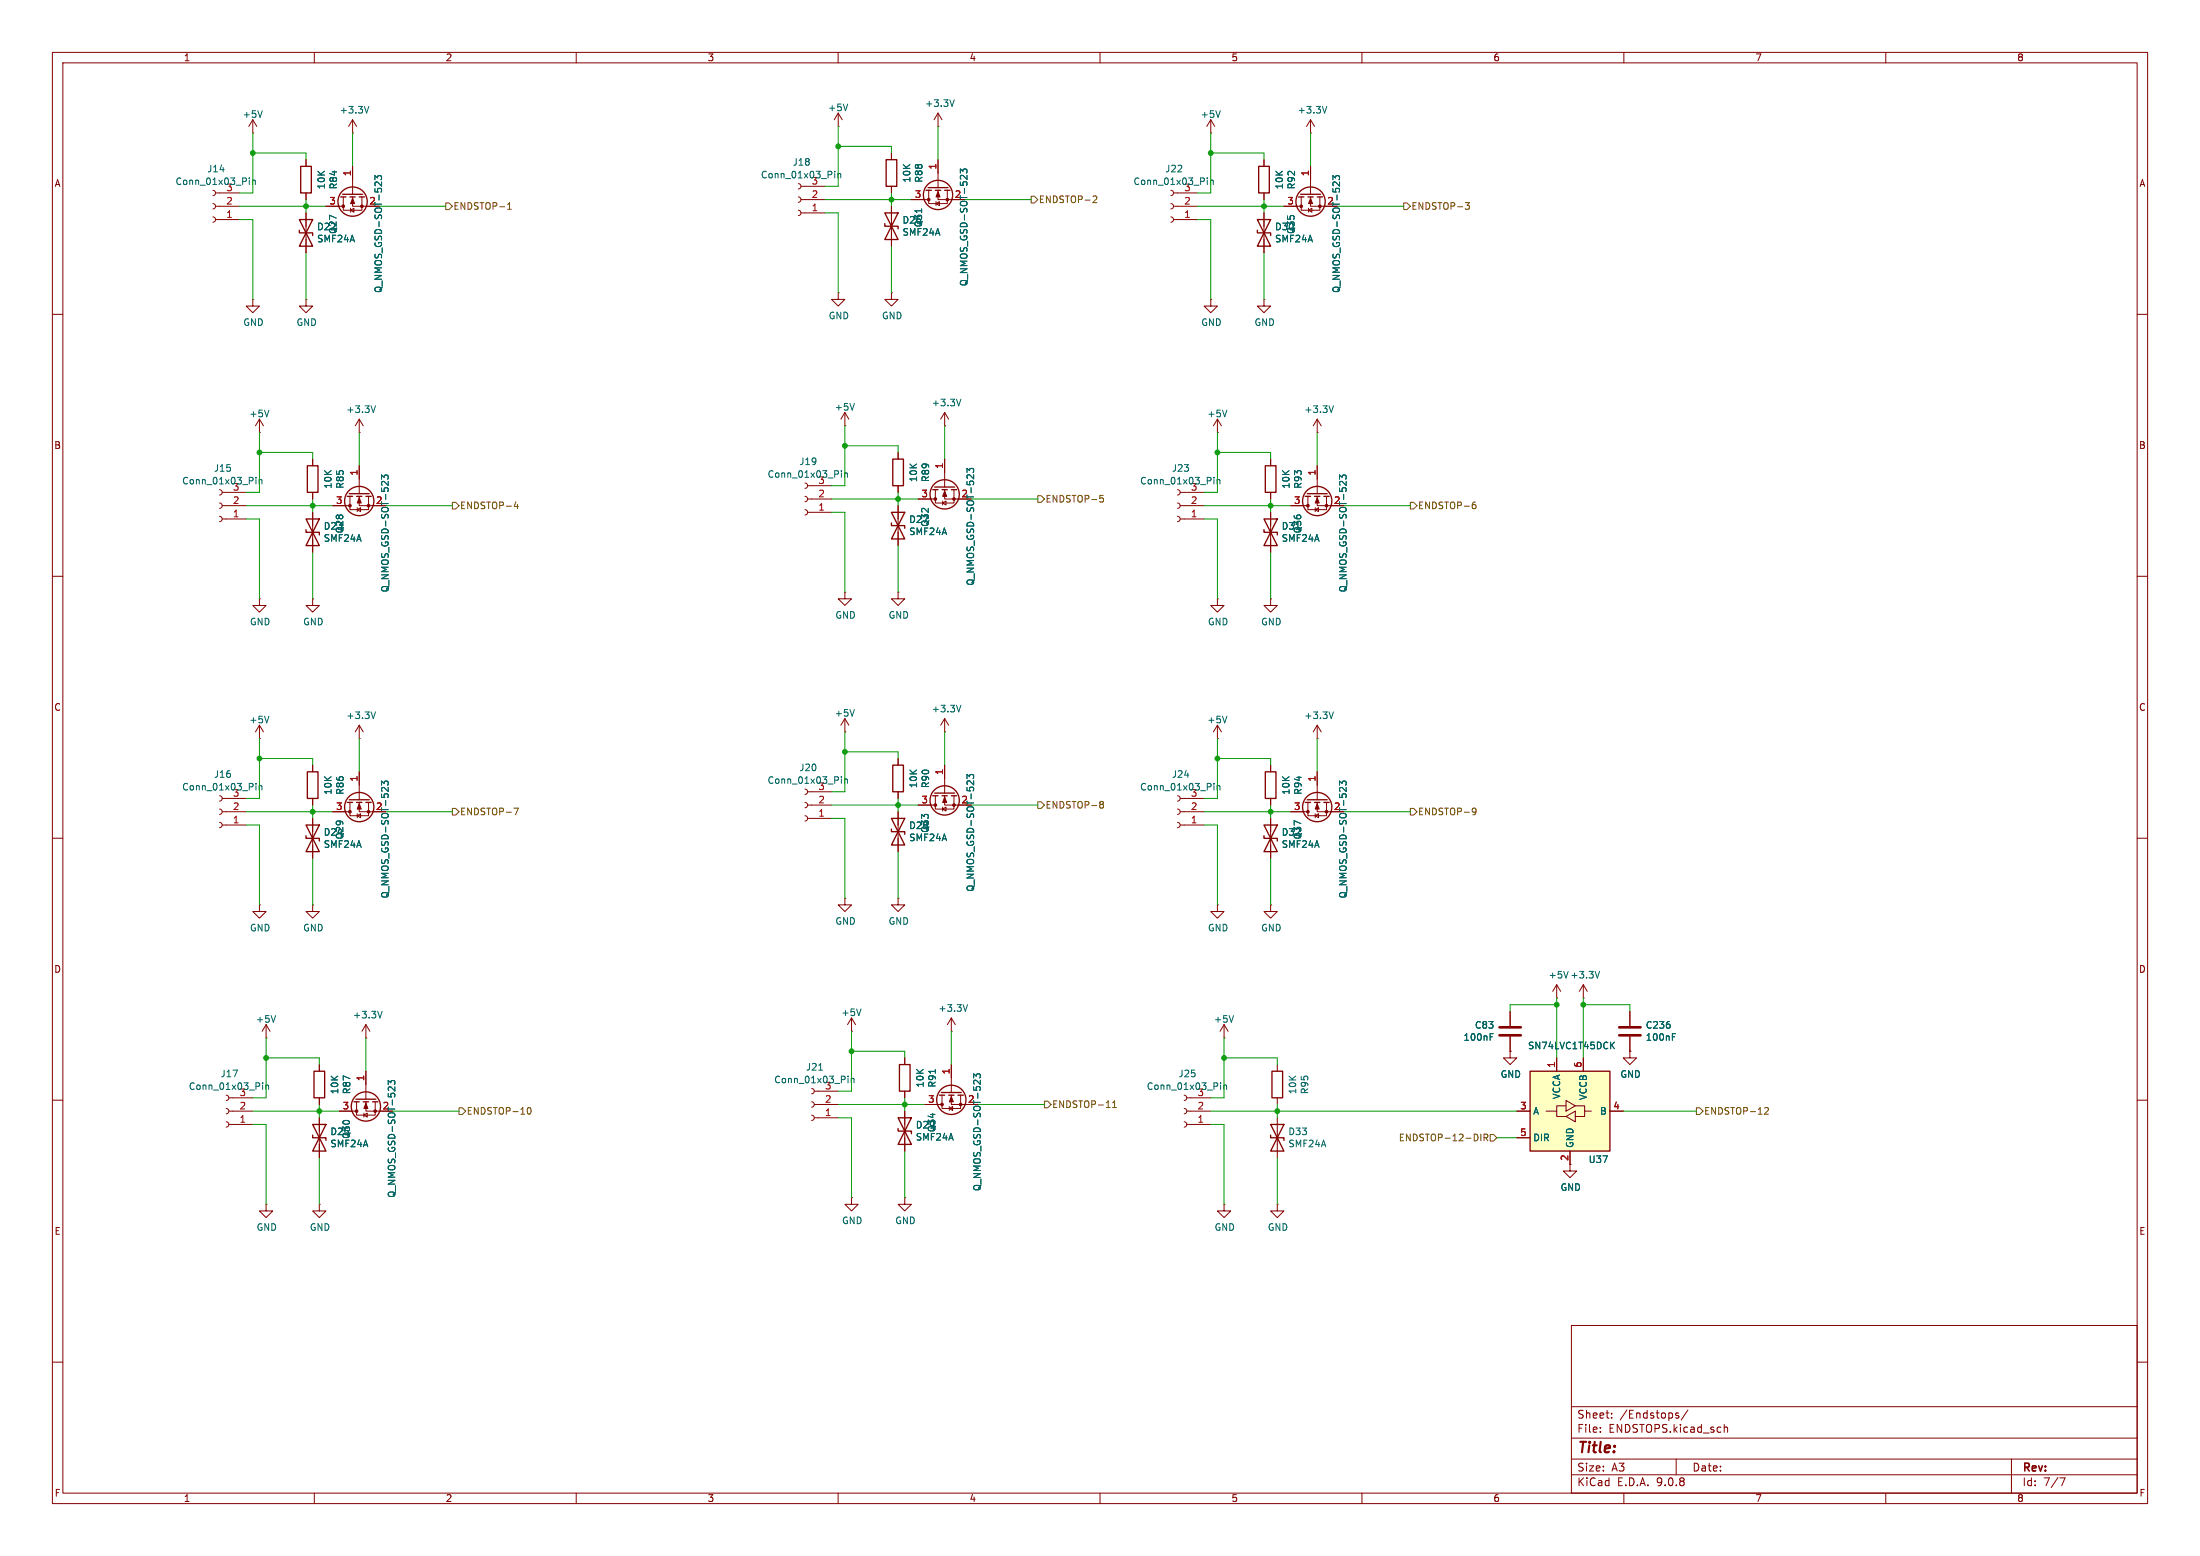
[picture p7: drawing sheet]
<svg xmlns="http://www.w3.org/2000/svg" width="420mm" height="297mm" viewBox="0 0 420 297" stroke-linecap="round" stroke-linejoin="round" font-family="sans-serif">
<g fill="none" stroke="#840000" stroke-width=".19">
<path d="M10 10h400v277h-400zM12 12h396v273h-396zM60 10v2M110 10v2M160 10v2M210 10v2M260 10v2M310 10v2M360 10v2M40.6 38.9l.4 .1 .1 .4-.1 .3-.4 .2M40.6 36.3l.4 .2 .1 .3-.1 .4-.4 .1M41.1 39.4h4.6"/>
<path d="M41.1 36.8h4.6M48.3 25.4h.1M48.3 22.9l-.8 1.2M48.3 22.9l.7 1.2M48.3 22.9v2.5M58.4 30.5v1.3M58.4 36.8v1.3M62.2 39.4h3.3M65.5 37.6v2.5h3.6v-2.5M66.9 39.8v.7M67.3 37.6v1.8h5.1M67.3 25.4h.1"/>
<path d="M67.3 22.9v2.5M67.3 31.8v5.3M67.3 22.9l-.8 1.2M67.3 22.9l.8 1.2M152.4 37.6l.4 .1 .1 .4-.1 .4-.4 .1M152.4 35.1l.4 .1 .1 .4-.1 .3-.4 .2M152.9 38.1h4.6M152.9 35.6h4.6M160 24.1h.1M160 21.6l-.7 1.3M160 21.6l.8 1.3M160 21.6v2.5"/>
<path d="M170.2 29.2v1.3M170.2 35.6v1.2M170.2 39.4v7.6M174 38.1h3.3M177.3 36.3v2.6h3.5v-2.6M178.7 38.9l.6-.4v.7zM178.7 38.5v.7M179.1 24.1h.1M179.1 36.3v1.8h5M179.1 21.6l-.8 1.3M179.1 21.6l.7 1.3M179.1 21.6v2.5"/>
<path d="M179.1 30.5v5.3M245.1 39.4h3.3M248.4 37.6v2.5h3.6v-2.5M249.8 39.8v.7M250.2 37.6v1.8h5.1M250.2 31.8v5.3M40.6 41.4l.4 .2 .1 .3-.1 .4-.4 .1M41.1 41.9h4.6M48.3 57.2v1.2h1.2l-1.2 1.3-1.3-1.3h1.3M48.3 57.2h.1M58.4 57.2v1.2h1.3l-1.3 1.3-1.3-1.3h1.3M58.4 57.2h.1"/>
<path d="M58.4 40.6v7.7M66.9 40.1l.7-.3v.7zM152.4 40.1l.4 .2 .1 .3-.1 .4-.4 .1M152.9 40.6h4.6M160 55.9v1.3h1.3l-1.3 1.2-1.3-1.2h1.3M160 55.9h.1M170.2 55.9v1.3h1.2l-1.2 1.2-1.3-1.2h1.3M170.2 55.9h.1M231.1 57.2v1.2h1.3l-1.3 1.3-1.2-1.3h1.2M231.1 57.2h.1M241.3 57.2v1.2h1.3l-1.3 1.3-1.3-1.3h1.3M241.3 57.2h.1"/>
<path d="M249.8 40.1l.6-.3v.7zM10 60h2M161.3 78.7l-.8 1.3M161.3 78.7l.8 1.3M161.3 78.7v2.6M180.3 78.7l-.7 1.3M180.3 78.7l.8 1.3M180.3 78.7v2.6M408 60h2M41.9 98.6l.4 .1 .1 .4-.1 .3-.4 .2M41.9 96l.4 .2 .1 .3-.1 .4-.4 .1M41.9 93.5l.4 .1 .1 .4-.1 .3-.4 .2"/>
<path d="M42.4 96.5h4.6M42.4 99.1h4.6M42.4 94h4.6M49.5 82.6h.1M49.5 80v2.6M49.5 80l-.7 1.3M49.5 80l.8 1.3M59.7 87.6v1.3M59.7 94v1.3M59.7 97.8v7.6M63.5 96.5h3.3M66.8 94.7v2.6h3.6v-2.6"/>
<path d="M68.2 97.3l.6-.4v.8zM68.2 96.9v.8M68.6 94.7v1.8h5.1M68.6 82.6h.1M68.6 80v2.6M68.6 88.9v5.3M68.6 80l-.8 1.3M68.6 80l.7 1.3M153.7 97.3l.3 .1 .2 .4-.2 .3-.3 .2M153.7 94.7l.3 .2 .2 .4-.2 .3-.3 .2M153.7 92.2l.3 .2 .2 .3-.2 .4-.3 .1M154.2 97.8h4.5"/>
<path d="M154.2 95.3h4.5M154.2 92.7h4.5M161.3 81.3h.1M171.4 86.4v1.2M171.4 92.7v1.3M171.4 96.5v7.6M175.3 95.3h3.3M178.6 93.5v2.5h3.5v-2.5M180 96l.6-.4v.8zM180 95.6v.8M180.3 81.3h.1M180.3 93.5v1.8h5.1"/>
<path d="M180.3 87.6v5.4M224.8 98.6l.3 .1 .2 .4-.2 .3-.3 .2M224.8 96l.3 .2 .2 .3-.2 .4-.3 .1M224.8 93.5l.3 .1 .2 .4-.2 .3-.3 .2M225.3 96.5h4.6M225.3 99.1h4.6M225.3 94h4.6M232.4 82.6h.1M232.4 80v2.6M232.4 80l-.8 1.3M232.4 80l.8 1.3M242.6 87.6v1.3"/>
<path d="M242.6 94v1.3M242.6 97.8v7.6M246.4 96.5h3.3M249.7 94.7v2.6h3.5v-2.6M251.1 97.3l.6-.4v.8zM251.1 96.9v.8M251.5 94.7v1.8h5M251.5 82.6h.1M251.5 80v2.6M251.5 88.9v5.3M251.5 80l-.8 1.3M251.5 80l.7 1.3"/>
<path d="M10 110h2M49.5 114.3v1.3h1.3l-1.3 1.2-1.2-1.2h1.2M49.5 114.3h.1M59.7 114.3v1.3h1.3l-1.3 1.2-1.3-1.2h1.3M59.7 114.3h.1M161.3 113v1.3h1.3l-1.3 1.3-1.3-1.3h1.3M161.3 113h.1M171.4 113v1.3h1.3l-1.3 1.3-1.2-1.3h1.2M171.4 113h.1M232.4 114.3v1.3h1.3l-1.3 1.2-1.3-1.2h1.3M232.4 114.3h.1M242.6 114.3v1.3h1.2l-1.2 1.2-1.3-1.2h1.3"/>
<path d="M242.6 114.3h.1M408 110h2M49.5 138.4l-.7 1.3M49.5 138.4l.8 1.3M49.5 138.4v2.6M68.6 138.4v2.6M68.6 138.4l-.8 1.3M68.6 138.4l.7 1.3M161.3 139.7h.1M161.3 137.2v2.5M161.3 137.2l-.8 1.2M161.3 137.2l.8 1.2"/>
<path d="M180.3 139.7h.1M180.3 137.2v2.5M180.3 137.2l-.7 1.2M180.3 137.2l.8 1.2M232.4 138.4l-.8 1.3M232.4 138.4l.8 1.3M232.4 138.4v2.6M251.5 138.4l-.8 1.3M251.5 138.4l.7 1.3M251.5 138.4v2.6M10 160h2M41.9 157l.4 .1 .1 .4-.1 .3-.4 .2"/>
<path d="M41.9 154.4l.4 .2 .1 .3-.1 .4-.4 .1M41.9 151.9l.4 .1 .1 .4-.1 .4-.4 .1M42.4 157.5h4.6M42.4 154.9h4.6M42.4 152.4h4.6M49.5 141h.1M59.7 146.1v1.2M59.7 152.4v1.3M59.7 156.2v7.6M63.5 154.9h3.3M66.8 153.2v2.5h3.6v-2.5M68.2 155.7l.6-.4v.8z"/>
<path d="M68.2 155.3v.8M68.6 141h.1M68.6 153.2v1.7h5.1M68.6 147.3v5.4M153.7 155.7l.3 .2 .2 .3-.2 .4-.3 .1M153.7 153.2l.3 .1 .2 .4-.2 .3-.3 .2M153.7 150.6l.3 .2 .2 .3-.2 .4-.3 .1M154.2 156.2h4.5M154.2 153.7h4.5M154.2 151.1h4.5M171.4 144.8v1.3M171.4 151.1v1.3"/>
<path d="M171.4 154.9v7.7M175.3 153.7h3.3M178.6 151.9v2.5h3.5v-2.5M180 154.4l.6-.3v.7zM180 154.1v.7M180.3 151.9v1.8h5.1M180.3 146.1v5.3M232.4 141h.1M242.6 146.1v1.2M242.6 152.4v1.3M242.6 156.2v7.6M246.4 154.9h3.3"/>
<path d="M249.7 153.2v2.5h3.5v-2.5M251.1 155.7l.6-.4v.8zM251.1 155.3v.8M251.5 141h.1M251.5 153.2v1.7h5M251.5 147.3v5.4M408 160h2M49.5 172.7v1.3h1.3l-1.3 1.3-1.2-1.3h1.2M49.5 172.7h.1M59.7 172.7v1.3h1.3l-1.3 1.3-1.3-1.3h1.3M59.7 172.7h.1M161.3 171.5v1.2h1.3l-1.3 1.3-1.3-1.3h1.3"/>
<path d="M161.3 171.5h.1M171.4 171.5v1.2h1.3l-1.3 1.3-1.2-1.3h1.2M171.4 171.5h.1M232.4 172.7v1.3h1.3l-1.3 1.3-1.3-1.3h1.3M232.4 172.7h.1M242.6 172.7v1.3h1.2l-1.2 1.3-1.3-1.3h1.3M242.6 172.7h.1M50.8 198.1h.1M50.8 195.6l-.8 1.3M50.8 195.6l.8 1.3M50.8 195.6v2.5M69.8 198.1h.1"/>
<path d="M69.8 195.6l-.7 1.3M69.8 195.6l.8 1.3M69.8 195.6v2.5M162.6 196.9h.1M162.6 194.3l-.8 1.3M162.6 194.3l.7 1.3M162.6 194.3v2.6M181.6 196.9h.1M181.6 194.3l-.8 1.3M181.6 194.3l.8 1.3M181.6 194.3v2.6M288.3 193v2.8"/>
<path d="M288.3 197.9v2.8M297.2 190.5h.1M297.2 188l-.8 1.2M297.2 188l.7 1.2M297.2 188v2.5M302.3 190.5h.1M302.3 188l-.8 1.2M302.3 188l.7 1.2M302.3 188v2.5M311.1 193v2.8M311.1 197.9v2.8M10 210h2"/>
<path d="M43.2 214.1l.3 .2 .2 .3-.2 .4-.3 .1M43.2 211.6l.3 .1 .2 .4-.2 .3-.3 .2M43.2 209l.3 .2 .2 .4-.2 .3-.3 .2M43.7 214.6h4.6M43.7 212.1h4.6M43.7 209.6h4.6M61 203.2v1.3M61 209.6v1.2M61 213.4v7.6M64.8 212.1h3.3M68.1 210.3v2.6h3.5v-2.6M69.5 212.9l.6-.4v.7z"/>
<path d="M69.5 212.5v.7M69.8 210.3v1.8h5.1M69.8 204.5v5.3M154.9 212.9l.4 .1 .1 .4-.1 .3-.4 .2M154.9 210.3l.4 .2 .1 .3-.1 .4-.4 .1M154.9 207.8l.4 .1 .1 .4-.1 .3-.4 .2M155.4 213.4h4.6M155.4 210.8h4.6M155.4 208.3h4.6M172.7 201.9v1.3M172.7 208.3v1.3M172.7 212.1v7.6"/>
<path d="M176.5 210.8h3.3M179.8 209v2.6h3.6v-2.6M181.2 211.6l.7-.4v.8zM181.2 211.2v.8M181.6 209v1.8h5.1M181.6 203.2v5.3M226.1 214.1l.3 .2 .2 .3-.2 .4-.3 .1M226.1 211.6l.3 .1 .2 .4-.2 .3-.3 .2M226.1 209l.3 .2 .2 .4-.2 .3-.3 .2M226.6 214.6h4.5M226.6 212.1h4.5M226.6 209.6h4.5"/>
<path d="M243.8 203.2v1.3M243.8 209.6v1.2M243.8 213.4v7.6M288.3 200.7v1.2h1.3l-1.3 1.3-1.3-1.3h1.3M288.3 200.7h.1M311.1 200.7v1.2h1.3l-1.3 1.3-1.2-1.3h1.2M311.1 200.7h.1M408 210h2M50.8 229.9v1.2h1.3l-1.3 1.3-1.3-1.3h1.3M50.8 229.9h.1M61 229.9v1.2h1.2l-1.2 1.3-1.3-1.3h1.3M61 229.9h.1"/>
<path d="M162.6 228.6v1.3h1.2l-1.2 1.2-1.3-1.2h1.3M162.6 228.6h.1M172.7 228.6v1.3h1.3l-1.3 1.2-1.3-1.2h1.3M172.7 228.6h.1M233.7 229.9v1.2h1.2l-1.2 1.3-1.3-1.3h1.3M233.7 229.9h.1M243.8 229.9v1.2h1.3l-1.3 1.3-1.2-1.3h1.2M243.8 229.9h.1M300 253h108v32h-108zM10 260h2M300 278.5h108M300 274.5h108"/>
<path d="M300 268.5h108M305.5 273.2v.2M305.5 272.5v.1M307.7 270.5v.2M307.7 269.8v.1M320 278.5v3M320.4 269.8l-.3-.1-.2 .2v.2l.5 .2v.3h-.5M322.2 269.1l-1.3 1.9M329.2 271.9v1.5M329.2 272.5l.2-.1 .3 .1 .1 .9M384 278.5v6.5M408 260h2"/>
<path d="M60 285v2M110 285v2M160 285v2M210 285v2M260 285v2M300 281.5h108M310 285v2M360 285v2M393.2 282.1h1l-.6 1.5"/>
</g>
<g fill="none" stroke="#840000" stroke-width=".25">
<path d="M57.4 31.8h2v5h-2zM65 37.6h1M65.4 37.1h3.8M66.8 37.6h1M68.6 37.6h1M169.2 30.5h2v5.1h-2zM176.8 36.3h1M177.2 35.8h3.8M178.6 36.3h1M180.3 36.3h1.1M247.9 37.6h1M248.3 37.1h3.8"/>
<path d="M249.7 37.6h1M251.5 37.6h1M57.1 41.9l2.6 5.1h-2.6l2.6-5.1zM57.1 43.9v.6h2.6v.5M168.9 40.6l2.5 5.1h-2.5l2.5-5.1zM168.9 42.7v.5h2.5v.5M58.4 99.1l2.6 5h-2.6l2.6-5zM58.7 88.9h2v5.1h-2zM66.3 94.7h1M66.7 94.2h3.8M68.1 94.7h1M69.8 94.7h1.1"/>
<path d="M170.2 97.8l2.5 5.1h-2.5l2.5-5.1zM170.2 99.8v.5h2.5v.5M170.4 87.6h2.1v5.1h-2.1zM178.1 93.5h1M178.4 93h3.8M179.8 93.5h1M181.6 93.5h1M241.3 99.1l2.5 5h-2.5l2.5-5zM241.6 88.9h2v5.1h-2zM249.2 94.7h1M249.6 94.2h3.8M251 94.7h1"/>
<path d="M252.7 94.7h1M58.4 101.1v.5h2.6v.5M241.3 101.1v.5h2.5v.5M58.4 157.5l2.6 5.1h-2.6l2.6-5.1zM58.4 159.5v.5h2.6v.5M58.7 147.3h2v5.1h-2zM66.3 153.2h1M66.7 152.7h3.8M68.1 153.2h1M69.8 153.2h1.1M170.2 156.2l2.5 5.1h-2.5l2.5-5.1zM170.2 158.2v.6h2.5v.5"/>
<path d="M170.4 146.1h2.1v5h-2.1zM178.1 151.9h1M178.4 151.4h3.8M179.8 151.9h1M181.6 151.9h1M241.3 157.5l2.5 5.1h-2.5l2.5-5.1zM241.3 159.5v.5h2.5v.5M241.6 147.3h2v5.1h-2zM249.2 153.2h1M249.6 152.7h3.8M251 153.2h1M252.7 153.2h1"/>
<path d="M59.7 214.6l2.5 5.1h-2.5l2.5-5.1zM59.7 216.7v.5h2.5v.5M59.9 204.5h2.1v5.1h-2.1zM67.6 210.3h1M67.9 209.8h3.9M69.3 210.3h1.1M71.1 210.3h1M171.4 213.4l2.6 5h-2.6l2.6-5zM171.4 215.4v.5h2.6v.5M171.7 203.2h2v5.1h-2zM179.3 209h1M179.7 208.5h3.8"/>
<path d="M181.1 209h1M182.9 209h1M242.6 214.6l2.5 5.1h-2.5l2.5-5.1zM242.6 216.7v.5h2.5v.5M242.8 204.5h2.1v5.1h-2.1z"/>
<circle cx="67.3" cy="38.5" r="2.79"/>
<circle cx="179.1" cy="37.2" r="2.79"/>
<circle cx="250.2" cy="38.5" r="2.79"/>
<circle cx="68.6" cy="95.6" r="2.79"/>
<circle cx="180.3" cy="94.4" r="2.79"/>
<circle cx="251.5" cy="95.6" r="2.79"/>
<circle cx="68.6" cy="154.1" r="2.79"/>
<circle cx="180.3" cy="152.8" r="2.79"/>
<circle cx="251.5" cy="154.1" r="2.79"/>
<circle cx="69.8" cy="211.2" r="2.79"/>
<circle cx="181.6" cy="209.9" r="2.79"/>
</g>
<g fill="#840000" stroke="#840000" stroke-width=".19">
<path d="M68.6 95l.4 1h-.8z"/>
<path d="M251.5 95l.3 1h-.7z"/>
<path d="M251.5 153.4l.3 1h-.7z"/>
<path d="M68.6 153.4l.4 1h-.8z"/>
<path d="M180.3 152.1l.4 1.1h-.7z"/>
<path d="M67.3 37.8l.4 1.1h-.8z"/>
<path d="M179.1 36.6l.4 1h-.8z"/>
<path d="M69.8 210.6l.4 1h-.7z"/>
<path d="M250.2 37.8l.4 1.1h-.8z"/>
<path d="M181.6 209.3l.4 1h-.8z"/>
<path d="M180.3 93.7l.4 1h-.7z"/>
<circle cx="66.8" cy="96.5" r=".25"/>
<circle cx="70.4" cy="96.5" r=".25"/>
<circle cx="249.7" cy="96.5" r=".25"/>
<circle cx="253.2" cy="96.5" r=".25"/>
<circle cx="249.7" cy="154.9" r=".25"/>
<circle cx="253.2" cy="154.9" r=".25"/>
<circle cx="66.8" cy="154.9" r=".25"/>
<circle cx="70.4" cy="154.9" r=".25"/>
<circle cx="178.6" cy="153.7" r=".25"/>
<circle cx="182.1" cy="153.7" r=".25"/>
<circle cx="65.5" cy="39.4" r=".25"/>
<circle cx="69.1" cy="39.4" r=".25"/>
<circle cx="177.3" cy="38.1" r=".25"/>
<circle cx="180.8" cy="38.1" r=".25"/>
<circle cx="68.1" cy="212.1" r=".25"/>
<circle cx="71.6" cy="212.1" r=".25"/>
<circle cx="248.4" cy="39.4" r=".25"/>
<circle cx="252" cy="39.4" r=".25"/>
<circle cx="179.8" cy="210.8" r=".25"/>
<circle cx="183.4" cy="210.8" r=".25"/>
<circle cx="178.6" cy="95.2" r=".25"/>
<circle cx="182.1" cy="95.2" r=".25"/>
</g>
<g fill="none" stroke="#006464" stroke-width=".19">
<path d="M161.8 19.9l-.4 1.2M182.2 19l-.5 1.3M47.6 34v.1M47.6 34.4v.8M48.2 34.4v.8M48.2 34.5l.2-.1h.3v.8M50.1 21.1l-.4 1.3M70.4 20.3l-.4 1.3M71.6 34.3v-.8l.5 .4 .1-.3h.5l.1 .2-.1 .5M72.8 34.7v.8l-.9-.8-.3 .2v.4M159.4 32.7v.1M159.4 33.1v.9"/>
<path d="M160 33.1v.9M160 33.2l.1-.1 .3 .1 .1 .8M183.3 33v-.7l.5 .4 .1-.4h.6l.1 .2-.1 .5M184.6 33.5v.8l-.9-.8-.3 .1-.1 .4M254.5 34.3v-.8l.4 .4 .2-.3h.5l.1 .2-.1 .5M255.7 34.7v.8l-.9-.8-.3 .2v.4M51.3 78.3l-.4 1.3M71.7 77.5l-.4 1.2M163.1 77l-.4 1.3M183.4 76.2l-.4 1.3M234.2 78.3l-.4 1.3M254.6 77.5l-.5 1.2"/>
<path d="M48.9 91.1v.1M48.9 91.5v.9M49.5 91.5v.9M49.5 91.7l.2-.2 .3 .1v.8M72.8 91.5v-.8l.5 .4 .1-.4h.6l.1 .2-.1 .6M74.1 91.9v.8l-.9-.8-.3 .1-.1 .4M160.6 89.8v.2M160.6 90.3v.8M161.2 90.3v.8M161.2 90.4l.2-.1h.3l.1 .8M184.6 90.2v-.8l.5 .4 .1-.3h.6l.1 .1-.1 .6M185.9 90.6v.8l-.9-.8-.3 .1-.1 .5"/>
<path d="M231.7 91.1v.1M231.7 91.5v.9M232.3 91.7l.2-.2 .3 .1 .1 .8M232.3 91.5v.9M255.7 91.5v-.8l.5 .4 .1-.4h.6l.1 .2-.1 .6M257 91.9v.8l-.9-.8-.3 .1-.1 .4M51.3 136.7l-.4 1.3M71.7 135.9l-.4 1.3M163.1 135.4l-.4 1.3M183.4 134.6l-.4 1.3M234.2 136.7l-.4 1.3M254.6 135.9l-.5 1.3"/>
<path d="M48.9 149.5v.2M48.9 150v.8M49.5 150v.8M49.5 150.1l.2-.1h.3v.8M72.8 149.9v-.8l.5 .4 .1-.3h.6l.1 .1-.1 .6M74.1 150.3v.8l-.9-.8-.3 .1-.1 .4M160.6 148.3v.1M160.6 148.7v.8M161.2 148.7v.8M161.2 148.8l.2-.1h.3l.1 .8M184.6 148.6v-.8l.5 .4 .1-.3h.6l.1 .2-.1 .5M185.9 149v.8l-.9-.8-.3 .2-.1 .4"/>
<path d="M255.7 149.9v-.8l.5 .4 .1-.3h.6l.1 .1-.1 .6M257 150.3v.8l-.9-.8-.3 .1-.1 .4M52.6 193.9l-.4 1.2M73 193l-.5 1.3M164.4 192.6l-.4 1.3M184.7 191.8l-.4 1.2M284.5 197.9h.4M284.5 197.3h.6M305.4 185.4l-.5 1.3M319.3 197.9h.4M319.3 197.3h.6M50.1 206.7v.1"/>
<path d="M50.1 207.1v.9M50.7 207.1v.9M50.7 207.2l.2-.1 .3 .1 .1 .8M74.1 207v-.8l.5 .5 .1-.4h.6l.1 .2-.1 .5M75.4 207.5v.7l-.9-.7-.3 .1-.1 .4M156.3 204.3h.7M161.9 205.4v.1M161.9 205.8v.9M162.5 205.8v.9M162.5 206l.2-.2 .3 .1v.8M178.6 204.1v.8M185.9 205.8v-.8l.5 .4 .1-.4h.5l.1 .2-.1 .6"/>
<path d="M187.1 206.2v.8l-.9-.8-.3 .1v.4M233 206.7v.1M233 207.1v.9M233.6 207.2l.2-.1 .3 .1 .1 .8M233.6 207.1v.9"/>
</g>
<path d="M286.3 196.1h4M286.3 197.6h4M309.1 196.1h4.1M309.1 197.6h4.1" fill="none" stroke="#840000" stroke-width=".51"/>
<path d="M292.1 204.5h15.2v15.2h-15.2z" fill="#ffffc2"/>
<path d="M240.3 31.8h2v5h-2zM240 41.9l2.6 5.1h-2.6l2.6-5.1zM240 43.9v.6h2.6v.5M292.1 204.5h15.2v15.2h-15.2z" fill="none" stroke="#840000" stroke-width=".25"/>
<g fill="none" stroke="#840000" stroke-width=".19">
<path d="M58.4 30.5v1.3M58.4 36.8v1.3M62.2 39.4h2.6M67.3 31.8v2.5M69.8 39.4h2.6M170.2 29.2v1.3M170.2 35.6v1.2M170.2 39.4v2.5M174 38.1h2.5M179.1 30.5v2.5M181.6 38.1h2.5M223.5 38.9l.4 .1 .1 .4-.1 .3-.4 .2"/>
<path d="M223.5 36.3l.4 .2 .1 .3-.1 .4-.4 .1M224 39.4h4.6M224 36.8h4.6M231.1 25.4h.1M231.1 22.9l-.7 1.2M231.1 22.9l.8 1.2M231.1 22.9v2.5M241.3 30.5v1.3M241.3 36.8v1.3M245.1 39.4h2.5M250.2 25.4h.1M250.2 22.9l-.8 1.2"/>
<path d="M250.2 22.9l.8 1.2M250.2 22.9v2.5M250.2 31.8v2.5M252.7 39.4h2.6M58.4 40.6v2.6M58.4 45.7v2.6M170.2 44.5v2.5M223.5 41.4l.4 .2 .1 .3-.1 .4-.4 .1M224 41.9h4.6M241.3 40.6v7.7M59.7 87.6v1.3M59.7 94v1.3"/>
<path d="M59.7 97.8v2.5M63.5 96.5h2.5M68.6 88.9v2.5M71.1 96.5h2.6M171.4 86.4v1.2M171.4 92.7v1.3M171.4 96.5v2.6M175.3 95.3h2.5M180.3 87.6v2.6M182.9 95.3h2.5M242.6 87.6v1.3M242.6 94v1.3"/>
<path d="M242.6 97.8v2.5M246.4 96.5h2.5M251.5 88.9v2.5M254 96.5h2.5M59.7 102.9v2.5M171.4 101.6v2.5M242.6 102.9v2.5M59.7 146.1v1.2M59.7 152.4v1.3M59.7 156.2v2.6M63.5 154.9h2.5M68.6 147.3v2.6"/>
<path d="M71.1 154.9h2.6M171.4 144.8v1.3M171.4 151.1v1.3M171.4 154.9v2.6M175.3 153.7h2.5M180.3 146.1v2.5M182.9 153.7h2.5M224.8 157l.3 .1 .2 .4-.2 .3-.3 .2M224.8 154.4l.3 .2 .2 .3-.2 .4-.3 .1M224.8 151.9l.3 .1 .2 .4-.2 .4-.3 .1M225.3 157.5h4.6M225.3 154.9h4.6"/>
<path d="M225.3 152.4h4.6M242.6 146.1v1.2M242.6 152.4v1.3M242.6 156.2v2.6M246.4 154.9h2.5M251.5 147.3v2.6M254 154.9h2.5M59.7 161.3v2.5M171.4 160v2.6M242.6 161.3v2.5M233.7 198.1h.1M233.7 195.6l-.8 1.3"/>
<path d="M233.7 195.6l.7 1.3M233.7 195.6v2.5M288.3 193v2.8M288.3 197.9v2.8M311.1 193v2.8M311.1 197.9v2.8M61 203.2v1.3M61 209.6v1.2M61 213.4v2.5M61 218.4v2.6M64.8 212.1h2.5M69.8 204.5v2.5"/>
<path d="M72.4 212.1h2.5M172.7 201.9v1.3M172.7 208.3v1.3M172.7 212.1v2.5M172.7 217.2v2.5M176.5 210.8h2.6M181.6 203.2v2.5M184.1 210.8h2.6M288.3 200.7h.1M289.6 212.1h2.5M289.6 217.2h2.5M295.1 212.1h2.1v1h1.8"/>
<path d="M297.2 201.9v2.6M299 211.1h-1.8v1M299 210.1l1.7 1-1.7 1zM299 213.1l1.7-1v2zM299.7 219.7v3.8h1.3l-1.3 1.3-1.3-1.3h1.3M300.7 211.1h1.8v1h1.3M302.3 201.9v2.6M302.5 212.1v1h-1.8M307.3 212.1h2.6M311.1 200.7h.1"/>
</g>
<g fill="none" stroke="#006464" stroke-width=".19">
<path d="M71.6 34.3v-.8l.5 .4 .1-.3h.5l.1 .2-.1 .5M72.8 34.7v.8l-.9-.8-.3 .2v.4M183.3 33v-.7l.5 .4 .1-.4h.6l.1 .2-.1 .5M184.6 33.5v.8l-.9-.8-.3 .1-.1 .4M230.5 34v.1M230.5 34.4v.8M231.1 34.4v.8M231.1 34.5l.2-.1h.3v.8M233 21.1l-.5 1.3M253.3 20.3l-.4 1.3M254.5 34.3v-.8l.4 .4 .2-.3h.5l.1 .2-.1 .5M255.7 34.7v.8l-.9-.8-.3 .2v.4"/>
<path d="M72.8 91.5v-.8l.5 .4 .1-.4h.6l.1 .2-.1 .6M74.1 91.9v.8l-.9-.8-.3 .1-.1 .4M184.6 90.2v-.8l.5 .4 .1-.3h.6l.1 .1-.1 .6M185.9 90.6v.8l-.9-.8-.3 .1-.1 .5M255.7 91.5v-.8l.5 .4 .1-.4h.6l.1 .2-.1 .6M257 91.9v.8l-.9-.8-.3 .1-.1 .4M72.8 149.9v-.8l.5 .4 .1-.3h.6l.1 .1-.1 .6M74.1 150.3v.8l-.9-.8-.3 .1-.1 .4M184.6 148.6v-.8l.5 .4 .1-.3h.6l.1 .2-.1 .5M185.9 149v.8l-.9-.8-.3 .2-.1 .4M231.7 149.5v.2M231.7 150v.8"/>
<path d="M232.3 150v.8M232.3 150.1l.2-.1h.3l.1 .8M255.7 149.9v-.8l.5 .4 .1-.3h.6l.1 .1-.1 .6M257 150.3v.8l-.9-.8-.3 .1-.1 .4M235.5 193.9l-.4 1.2M284.5 197.9h.4M284.5 197.3h.6M307.7 199.5l.5 .7M308.2 198.9l-.7 .7M319.3 197.9h.4M319.3 197.3h.6M74.1 207v-.8l.5 .5 .1-.4h.6l.1 .2-.1 .5"/>
<path d="M75.4 207.5v.7l-.9-.7-.3 .1-.1 .4M178.6 204.1v.8M185.9 205.8v-.8l.5 .4 .1-.4h.5l.1 .2-.1 .6M187.1 206.2v.8l-.9-.8-.3 .1v.4"/>
</g>
<g fill="none" stroke="#725600" stroke-width=".19">
<path d="M85.1 38.7h.6l.7 .7-.7 .6h-.6zM96.9 39.9h.7M96.9 39l.4-.3v1.2M196.8 37.5h.7l.6 .6-.6 .6h-.7zM208.8 37.4l.5 .1 .1 .3-.8 .9h.8M268 38.7h.6l.6 .7-.6 .6h-.6zM279.7 38.7h.8l-.4 .5 .3 .1 .1 .4-.2 .2h-.4M86.4 95.9h.6l.6 .6-.6 .7h-.6zM98.5 95.8l-.3 .9h.8M98.8 96.3v.8M198.1 94.6h.7l.6 .7-.6 .6h-.7zM210 94.6h.6"/>
<path d="M210.1 95h.3l.3 .3-.1 .4-.5 .1M269.2 95.9h.7l.6 .6-.6 .7h-.7zM281.2 96.4l.3-.1 .3 .3-.1 .4h-.5M281.7 95.8l-.5 .2M86.4 154.3h.6l.6 .6-.6 .7h-.6zM98.1 154.2h.9l-.6 1.3M198.1 153h.7l.6 .7-.6 .6h-.7zM210.1 153.5h.1M210.1 153h.3l.2 .1 .1 .2-.3 .2M210.2 153.5h.2M210.2 153.5l-.1 .1M210.4 153.5l.3 .3-.1 .3-.2 .1h-.3"/>
<path d="M269.2 154.3h.7l.6 .6-.6 .7h-.7zM281.2 154.3l.3-.1 .3 .3a.84 .84 0 0 1-.4 1h-.2M281.8 154.8l-.3 .2h-.3M87.6 211.5h.7l.6 .6-.6 .6h-.7zM100.7 211.9l.3-.5a.68 .68 0 0 1 .4 .6 .68 .68 0 0 1-.4 .7l-.3-.5M199.4 210.2h.6l.7 .6-.7 .7h-.6zM212.4 211.4h.7M212.4 210.5l.4-.4v1.3M282.7 216.5v1.2M283.3 217.1h.6l.1-.2v-.3l-.7-.1v1.2M283.6 217.1l.4 .6M284.5 216.5h.6l.6 .7-.6 .6h-.6z"/>
<path d="M323.8 211.5h.7l.6 .6-.6 .6h-.7zM336.9 211.5l.5-.1 .2 .4-.8 .9h.8"/>
</g>
<g fill="none" stroke="#009600" stroke-width=".19">
<path d="M45.7 39.4h16.5M48.3 29.2h10.1v1.3M48.3 25.4v11.4h-2.6M58.4 38.1v2.5M67.3 25.4v6.4M72.4 39.4h12.7M157.5 38.1h16.5M160 27.9h10.2v1.3M160 24.1v11.5h-2.5M170.2 36.8v2.6M179.1 24.1v6.4M184.1 38.1h12.7"/>
<path d="M228.6 39.4h16.5M231.1 29.2h10.2v1.3M231.1 25.4v11.4h-2.5M241.3 38.1v2.5M250.2 25.4v6.4M255.3 39.4h12.7M45.7 41.9h2.6v15.3M58.4 48.3v8.9M157.5 40.6h2.5v15.3M170.2 47v8.9M228.6 41.9h2.5v15.3M241.3 48.3v8.9"/>
<path d="M47 99.1h2.5v15.2M47 96.5h16.5M49.5 86.4h10.2v1.2M49.5 82.6v11.4h-2.5M59.7 95.3v2.5M68.6 82.6v6.3M73.7 96.5h12.7M158.7 97.8h2.6v15.2M158.7 95.3h16.6M161.3 85.1h10.1v1.3M161.3 81.3v11.4h-2.6M171.4 94v2.5"/>
<path d="M180.3 81.3v6.3M185.4 95.3h12.7M229.9 99.1h2.5v15.2M229.9 96.5h16.5M232.4 86.4h10.2v1.2M232.4 82.6v11.4h-2.5M242.6 95.3v2.5M251.5 82.6v6.3M256.5 96.5h12.7M59.7 105.4v8.9M171.4 104.1v8.9M242.6 105.4v8.9"/>
<path d="M161.3 139.7v11.4h-2.6M180.3 139.7v6.4M47 157.5h2.5v15.2M47 154.9h16.5M49.5 144.8h10.2v1.3M49.5 141v11.4h-2.5M59.7 153.7v2.5M68.6 141v6.3M73.7 154.9h12.7M158.7 153.7h16.6M158.7 156.2h2.6v15.3M161.3 143.5h10.1v1.3"/>
<path d="M171.4 152.4v2.5M185.4 153.7h12.7M229.9 157.5h2.5v15.2M229.9 154.9h16.5M232.4 144.8h10.2v1.3M232.4 141v11.4h-2.5M242.6 153.7v2.5M251.5 141v6.3M256.5 154.9h12.7M59.7 163.8v8.9M171.4 162.6v8.9M242.6 163.8v8.9"/>
<path d="M50.8 198.1v11.5h-2.5M69.8 198.1v6.4M162.6 196.9v11.4h-2.6M181.6 196.9v6.3M233.7 198.1v11.5h-2.6M297.2 191.8h-8.9v1.2M297.2 190.5v11.4M302.3 191.8h8.8v1.2M302.3 190.5v11.4M48.3 212.1h16.5M48.3 214.6h2.5v15.3M50.8 201.9h10.2v1.3"/>
<path d="M61 210.8v2.6M74.9 212.1h12.7M160 210.8h16.5M160 213.4h2.6v15.2M162.6 200.7h10.1v1.2M172.7 209.6v2.5M172.7 219.7v8.9M186.7 210.8h12.7M231.1 212.1h58.5M231.1 214.6h2.6v15.3M233.7 201.9h10.1v1.3M243.8 210.8v2.6"/>
<path d="M285.7 217.2h3.9M309.9 212.1h13.9M61 221v8.9M243.8 221v8.9"/>
</g>
<g fill="#009600" stroke="#009600" stroke-width=".19">
<circle cx="241.3" cy="39.4" r=".46"/>
<circle cx="231.1" cy="29.2" r=".46"/>
<circle cx="232.4" cy="144.8" r=".46"/>
<circle cx="171.4" cy="153.7" r=".46"/>
<circle cx="162.6" cy="200.7" r=".46"/>
<circle cx="172.7" cy="210.8" r=".46"/>
<circle cx="243.8" cy="212.1" r=".46"/>
<circle cx="297.2" cy="191.8" r=".46"/>
<circle cx="302.3" cy="191.8" r=".46"/>
<circle cx="171.4" cy="95.3" r=".46"/>
<circle cx="242.6" cy="96.5" r=".46"/>
<circle cx="161.3" cy="143.5" r=".46"/>
<circle cx="232.4" cy="86.4" r=".46"/>
<circle cx="242.6" cy="154.9" r=".46"/>
<circle cx="233.7" cy="201.9" r=".46"/>
<circle cx="59.7" cy="154.9" r=".46"/>
<circle cx="49.5" cy="144.8" r=".46"/>
<circle cx="61" cy="212.1" r=".46"/>
<circle cx="59.7" cy="96.5" r=".46"/>
<circle cx="49.5" cy="86.4" r=".46"/>
<circle cx="160" cy="27.9" r=".46"/>
<circle cx="170.2" cy="38.1" r=".46"/>
<circle cx="50.8" cy="201.9" r=".46"/>
<circle cx="161.3" cy="85.1" r=".46"/>
<circle cx="48.3" cy="29.2" r=".46"/>
<circle cx="58.4" cy="39.4" r=".46"/>
</g>
<text font-size="2.8" fill="#840000" x="301" y="277.9">Title:</text>
<g font-size="2.1" fill="#840000">
<text x="301" y="273.7">File:</text>
<text x="301" y="271">Sheet:</text>
<text x="307.1" y="273.7">ENDSTOPS.kicad_sch</text>
<text x="309.2" y="271">/Endstops/</text>
<text x="301" y="281.1">Size:</text>
<text x="307.6" y="281.1">A3</text>
<text x="323" y="281.1">Date:</text>
<text x="386" y="281.3">Rev:</text>
<text x="301" y="283.9">KiCad</text>
<text x="308.7" y="283.9">E.D.A.</text>
<text x="316.3" y="283.9">9.0.8</text>
<text x="386" y="283.9">Id:</text>
<text x="390.1" y="283.9">7/7</text>
</g>
<g font-size="1.8" fill="#840000">
<text x="35" y="11.9">1</text>
<text x="85" y="11.9">2</text>
<text x="135" y="11.9">3</text>
<text x="185" y="11.9">4</text>
<text x="235" y="11.9">5</text>
<text x="285" y="11.9">6</text>
<text x="335" y="11.9">7</text>
<text x="385" y="11.9">8</text>
<text x="10.3" y="35.9">A</text>
<text x="408.3" y="35.9">A</text>
<text x="10.3" y="85.9">B</text>
<text x="408.2" y="85.9">B</text>
<text x="10.3" y="135.9">C</text>
<text x="408.2" y="135.9">C</text>
<text x="10.3" y="185.9">D</text>
<text x="408.2" y="185.9">D</text>
<text x="299.5" y="221.7" transform="rotate(-90 299.5 221.7)">2</text>
<text x="10.3" y="235.9">E</text>
<text x="408.3" y="235.9">E</text>
<text x="10.3" y="285.9">F</text>
<text x="35" y="286.9">1</text>
<text x="85" y="286.9">2</text>
<text x="135" y="286.9">3</text>
<text x="185" y="286.9">4</text>
<text x="235" y="286.9">5</text>
<text x="285" y="286.9">6</text>
<text x="335" y="286.9">7</text>
<text x="385" y="286.9">8</text>
<text x="408.3" y="285.9">F</text>
</g>
<g font-size="1.8" fill="#006464">
<text x="46.2" y="22.7">+5V</text>
<text x="64.7" y="21.9">+3.3V</text>
<text x="158" y="21.4">+5V</text>
<text x="176.5" y="20.6">+3.3V</text>
<text x="229.1" y="22.7">+5V</text>
<text x="247.6" y="21.9">+3.3V</text>
<text x="33.4" y="35.5">Conn_01x03_Pin</text>
<text x="39.5" y="33.1">J14</text>
<text x="145.2" y="34.2">Conn_01x03_Pin</text>
<text x="151.2" y="31.8">J18</text>
<text x="154.9" y="35.3">3</text>
<text x="174" y="35" transform="rotate(-90 174 35)">10K</text>
<text x="176.3" y="35" transform="rotate(-90 176.3 35)">R88</text>
<text x="216.3" y="35.5">Conn_01x03_Pin</text>
<text x="222.4" y="33.1">J22</text>
<text x="43.1" y="36.6">3</text>
<text x="62.2" y="36.2" transform="rotate(-90 62.2 36.2)">10K</text>
<text x="64.5" y="36.2" transform="rotate(-90 64.5 36.2)">R84</text>
<text x="226" y="36.6">3</text>
<text x="245.1" y="36.2" transform="rotate(-90 245.1 36.2)">10K</text>
<text x="247.4" y="36.2" transform="rotate(-90 247.4 36.2)">R92</text>
<text x="60.4" y="46.5">SMF24A</text>
<text x="60.4" y="44.1">D22</text>
<text x="64.5" y="44.8" transform="rotate(-90 64.5 44.8)">Q27</text>
<text x="172.2" y="45.2">SMF24A</text>
<text x="172.2" y="42.9">D26</text>
<text x="176.2" y="43.5" transform="rotate(-90 176.2 43.5)">Q31</text>
<text x="243.3" y="46.5">SMF24A</text>
<text x="243.3" y="44.1">D30</text>
<text x="247.3" y="44.8" transform="rotate(-90 247.3 44.8)">Q35</text>
<text x="73.1" y="56" transform="rotate(-90 73.1 56)">Q_NMOS_GSD-SOT-523</text>
<text x="184.9" y="54.7" transform="rotate(-90 184.9 54.7)">Q_NMOS_GSD-SOT-523</text>
<text x="256" y="56" transform="rotate(-90 256 56)">Q_NMOS_GSD-SOT-523</text>
<text x="46.4" y="62.4">GND</text>
<text x="56.5" y="62.4">GND</text>
<text x="158.1" y="61.1">GND</text>
<text x="168.3" y="61.1">GND</text>
<text x="229.2" y="62.4">GND</text>
<text x="239.4" y="62.4">GND</text>
<text x="177.8" y="77.7">+3.3V</text>
<text x="47.5" y="79.8">+5V</text>
<text x="66" y="79">+3.3V</text>
<text x="159.3" y="78.6">+5V</text>
<text x="230.4" y="79.8">+5V</text>
<text x="248.9" y="79">+3.3V</text>
<text x="152.5" y="89">J19</text>
<text x="34.7" y="92.7">Conn_01x03_Pin</text>
<text x="40.8" y="90.2">J15</text>
<text x="44.4" y="93.7">3</text>
<text x="63.5" y="93.4" transform="rotate(-90 63.5 93.4)">10K</text>
<text x="65.8" y="93.4" transform="rotate(-90 65.8 93.4)">R85</text>
<text x="146.4" y="91.4">Conn_01x03_Pin</text>
<text x="156.1" y="92.5">3</text>
<text x="175.3" y="92.1" transform="rotate(-90 175.3 92.1)">10K</text>
<text x="177.6" y="92.1" transform="rotate(-90 177.6 92.1)">R89</text>
<text x="217.6" y="92.7">Conn_01x03_Pin</text>
<text x="223.6" y="90.2">J23</text>
<text x="227.3" y="93.7">3</text>
<text x="246.4" y="93.4" transform="rotate(-90 246.4 93.4)">10K</text>
<text x="248.7" y="93.4" transform="rotate(-90 248.7 93.4)">R93</text>
<text x="61.7" y="101.3">D23</text>
<text x="65.7" y="101.9" transform="rotate(-90 65.7 101.9)">Q28</text>
<text x="173.5" y="100">D27</text>
<text x="177.5" y="100.6" transform="rotate(-90 177.5 100.6)">Q32</text>
<text x="244.6" y="101.3">D31</text>
<text x="248.6" y="101.9" transform="rotate(-90 248.6 101.9)">Q36</text>
<text x="61.7" y="103.6">SMF24A</text>
<text x="173.5" y="102.3">SMF24A</text>
<text x="244.6" y="103.6">SMF24A</text>
<text x="74.4" y="113.2" transform="rotate(-90 74.4 113.2)">Q_NMOS_GSD-SOT-523</text>
<text x="186.2" y="111.9" transform="rotate(-90 186.2 111.9)">Q_NMOS_GSD-SOT-523</text>
<text x="257.3" y="113.2" transform="rotate(-90 257.3 113.2)">Q_NMOS_GSD-SOT-523</text>
<text x="47.6" y="119.6">GND</text>
<text x="57.8" y="119.6">GND</text>
<text x="159.4" y="118.3">GND</text>
<text x="169.5" y="118.3">GND</text>
<text x="230.5" y="119.6">GND</text>
<text x="240.7" y="119.6">GND</text>
<text x="66" y="137.4">+3.3V</text>
<text x="159.3" y="137">+5V</text>
<text x="177.8" y="136.2">+3.3V</text>
<text x="248.9" y="137.4">+3.3V</text>
<text x="47.5" y="138.3">+5V</text>
<text x="230.4" y="138.3">+5V</text>
<text x="40.8" y="148.7">J16</text>
<text x="146.4" y="149.8">Conn_01x03_Pin</text>
<text x="152.5" y="147.4">J20</text>
<text x="223.6" y="148.7">J24</text>
<text x="34.7" y="151.1">Conn_01x03_Pin</text>
<text x="44.4" y="152.1">3</text>
<text x="63.5" y="151.8" transform="rotate(-90 63.5 151.8)">10K</text>
<text x="65.8" y="151.8" transform="rotate(-90 65.8 151.8)">R86</text>
<text x="156.1" y="150.9">3</text>
<text x="175.3" y="150.5" transform="rotate(-90 175.3 150.5)">10K</text>
<text x="177.6" y="150.5" transform="rotate(-90 177.6 150.5)">R90</text>
<text x="217.6" y="151.1">Conn_01x03_Pin</text>
<text x="227.3" y="152.1">3</text>
<text x="246.4" y="151.8" transform="rotate(-90 246.4 151.8)">10K</text>
<text x="248.7" y="151.8" transform="rotate(-90 248.7 151.8)">R94</text>
<text x="61.7" y="159.7">D24</text>
<text x="65.7" y="160.3" transform="rotate(-90 65.7 160.3)">Q29</text>
<text x="173.5" y="160.8">SMF24A</text>
<text x="173.5" y="158.4">D28</text>
<text x="177.5" y="159.1" transform="rotate(-90 177.5 159.1)">Q33</text>
<text x="244.6" y="159.7">D32</text>
<text x="248.6" y="160.3" transform="rotate(-90 248.6 160.3)">Q37</text>
<text x="61.7" y="162">SMF24A</text>
<text x="244.6" y="162">SMF24A</text>
<text x="74.4" y="171.6" transform="rotate(-90 74.4 171.6)">Q_NMOS_GSD-SOT-523</text>
<text x="186.2" y="170.3" transform="rotate(-90 186.2 170.3)">Q_NMOS_GSD-SOT-523</text>
<text x="257.3" y="171.6" transform="rotate(-90 257.3 171.6)">Q_NMOS_GSD-SOT-523</text>
<text x="47.6" y="178">GND</text>
<text x="57.8" y="178">GND</text>
<text x="159.4" y="176.7">GND</text>
<text x="169.5" y="176.7">GND</text>
<text x="230.5" y="178">GND</text>
<text x="240.7" y="178">GND</text>
<text x="295.5" y="187">+5V +3.3V</text>
<text x="48.8" y="195.4">+5V</text>
<text x="67.3" y="194.6">+3.3V</text>
<text x="160.5" y="194.1">+5V</text>
<text x="179" y="193.3">+3.3V</text>
<text x="231.6" y="195.4">+5V</text>
<text x="281.5" y="196.5">C83</text>
<text x="314.1" y="196.5">C236</text>
<text x="279.3" y="198.9">100nF</text>
<text x="291.6" y="200.5">SN74LVC1T45DCK</text>
<text x="314.1" y="198.9">100nF</text>
<text x="35.9" y="208.2">Conn_01x03_Pin</text>
<text x="42" y="205.8">J17</text>
<text x="45.6" y="209.3">3</text>
<text x="64.8" y="209" transform="rotate(-90 64.8 209)">10K</text>
<text x="67.1" y="209" transform="rotate(-90 67.1 209)">R87</text>
<text x="147.7" y="207">Conn_01x03_Pin</text>
<text x="153.8" y="204.5">J21</text>
<text x="157.4" y="208">3</text>
<text x="176.5" y="207.7" transform="rotate(-90 176.5 207.7)">10K</text>
<text x="178.8" y="207.7" transform="rotate(-90 178.8 207.7)">R91</text>
<text x="218.8" y="208.2">Conn_01x03_Pin</text>
<text x="224.9" y="205.8">J25</text>
<text x="228.5" y="209.3">3</text>
<text x="247.6" y="209" transform="rotate(-90 247.6 209)">10K</text>
<text x="250" y="209" transform="rotate(-90 250 209)">R95</text>
<text x="286.4" y="205.9">GND</text>
<text x="298" y="209.9" transform="rotate(-90 298 209.9)">VCCA</text>
<text x="309.2" y="205.9">GND</text>
<text x="174.7" y="215.6">D29</text>
<text x="292.6" y="213">A</text>
<text x="303.1" y="210.1" transform="rotate(-90 303.1 210.1)">VCCB</text>
<text x="305.4" y="213">B</text>
<text x="63" y="219.2">SMF24A</text>
<text x="63" y="216.9">D25</text>
<text x="67" y="217.5" transform="rotate(-90 67 217.5)">Q30</text>
<text x="174.7" y="217.9">SMF24A</text>
<text x="178.8" y="216.2" transform="rotate(-90 178.8 216.2)">Q34</text>
<text x="245.9" y="219.2">SMF24A</text>
<text x="245.9" y="216.9">D33</text>
<text x="292.6" y="218">DIR</text>
<text x="300.6" y="219.2" transform="rotate(-90 300.6 219.2)">GND</text>
<text x="187.4" y="227.5" transform="rotate(-90 187.4 227.5)">Q_NMOS_GSD-SOT-523</text>
<text x="297.8" y="227.5">GND</text>
<text x="303.2" y="222.2">U37</text>
<text x="75.7" y="228.7" transform="rotate(-90 75.7 228.7)">Q_NMOS_GSD-SOT-523</text>
<text x="160.7" y="233.9">GND</text>
<text x="170.8" y="233.9">GND</text>
<text x="48.9" y="235.1">GND</text>
<text x="59.1" y="235.1">GND</text>
<text x="231.8" y="235.1">GND</text>
<text x="241.9" y="235.1">GND</text>
</g>
<g font-size="1.8" fill="#a90000">
<text x="67.1" y="33.7" transform="rotate(-90 67.1 33.7)">1</text>
<text x="178.8" y="32.5" transform="rotate(-90 178.8 32.5)">1</text>
<text x="249.9" y="33.7" transform="rotate(-90 249.9 33.7)">1</text>
<text x="43.1" y="41.7">1</text>
<text x="43.1" y="39.1">2</text>
<text x="62.8" y="39.1">3</text>
<text x="70.4" y="39.1">2</text>
<text x="154.9" y="40.4">1</text>
<text x="154.9" y="37.8">2</text>
<text x="174.6" y="37.8">3</text>
<text x="182.2" y="37.8">2</text>
<text x="226" y="41.7">1</text>
<text x="226" y="39.1">2</text>
<text x="245.7" y="39.1">3</text>
<text x="253.3" y="39.1">2</text>
<text x="180.1" y="89.6" transform="rotate(-90 180.1 89.6)">1</text>
<text x="68.3" y="90.9" transform="rotate(-90 68.3 90.9)">1</text>
<text x="156.1" y="95">2</text>
<text x="175.8" y="95">3</text>
<text x="183.4" y="95">2</text>
<text x="251.2" y="90.9" transform="rotate(-90 251.2 90.9)">1</text>
<text x="44.4" y="98.8">1</text>
<text x="44.4" y="96.3">2</text>
<text x="64.1" y="96.3">3</text>
<text x="71.7" y="96.3">2</text>
<text x="156.1" y="97.5">1</text>
<text x="227.3" y="98.8">1</text>
<text x="227.3" y="96.3">2</text>
<text x="246.9" y="96.3">3</text>
<text x="254.6" y="96.3">2</text>
<text x="68.3" y="149.3" transform="rotate(-90 68.3 149.3)">1</text>
<text x="180.1" y="148" transform="rotate(-90 180.1 148)">1</text>
<text x="251.2" y="149.3" transform="rotate(-90 251.2 149.3)">1</text>
<text x="44.4" y="154.7">2</text>
<text x="64.1" y="154.7">3</text>
<text x="71.7" y="154.7">2</text>
<text x="156.1" y="156">1</text>
<text x="156.1" y="153.4">2</text>
<text x="175.8" y="153.4">3</text>
<text x="183.4" y="153.4">2</text>
<text x="227.3" y="154.7">2</text>
<text x="246.9" y="154.7">3</text>
<text x="254.6" y="154.7">2</text>
<text x="44.4" y="157.2">1</text>
<text x="227.3" y="157.2">1</text>
<text x="296.9" y="203.9" transform="rotate(-90 296.9 203.9)">1</text>
<text x="302" y="203.9" transform="rotate(-90 302 203.9)">6</text>
<text x="69.6" y="206.4" transform="rotate(-90 69.6 206.4)">1</text>
<text x="181.4" y="205.2" transform="rotate(-90 181.4 205.2)">1</text>
<text x="45.6" y="214.4">1</text>
<text x="45.6" y="211.8">2</text>
<text x="65.3" y="211.8">3</text>
<text x="73" y="211.8">2</text>
<text x="157.4" y="213.1">1</text>
<text x="157.4" y="210.6">2</text>
<text x="177.1" y="210.6">3</text>
<text x="184.7" y="210.6">2</text>
<text x="228.5" y="214.4">1</text>
<text x="228.5" y="211.8">2</text>
<text x="290.1" y="211.8">3</text>
<text x="307.9" y="211.8">4</text>
<text x="290.1" y="216.9">5</text>
</g>
<g font-size="1.8" fill="#725600">
<text x="86.5" y="40.2">ENDSTOP-1</text>
<text x="198.2" y="39">ENDSTOP-2</text>
<text x="269.3" y="40.2">ENDSTOP-3</text>
<text x="87.7" y="97.4">ENDSTOP-4</text>
<text x="199.5" y="96.1">ENDSTOP-5</text>
<text x="270.6" y="97.4">ENDSTOP-6</text>
<text x="87.7" y="155.8">ENDSTOP-7</text>
<text x="199.5" y="154.5">ENDSTOP-8</text>
<text x="270.6" y="155.8">ENDSTOP-9</text>
<text x="89" y="213">ENDSTOP-10</text>
<text x="200.8" y="211.7">ENDSTOP-11</text>
<text x="325.2" y="213">ENDSTOP-12</text>
<text x="266.9" y="218">ENDSTOP-12-DIR</text>
</g>
</svg>
